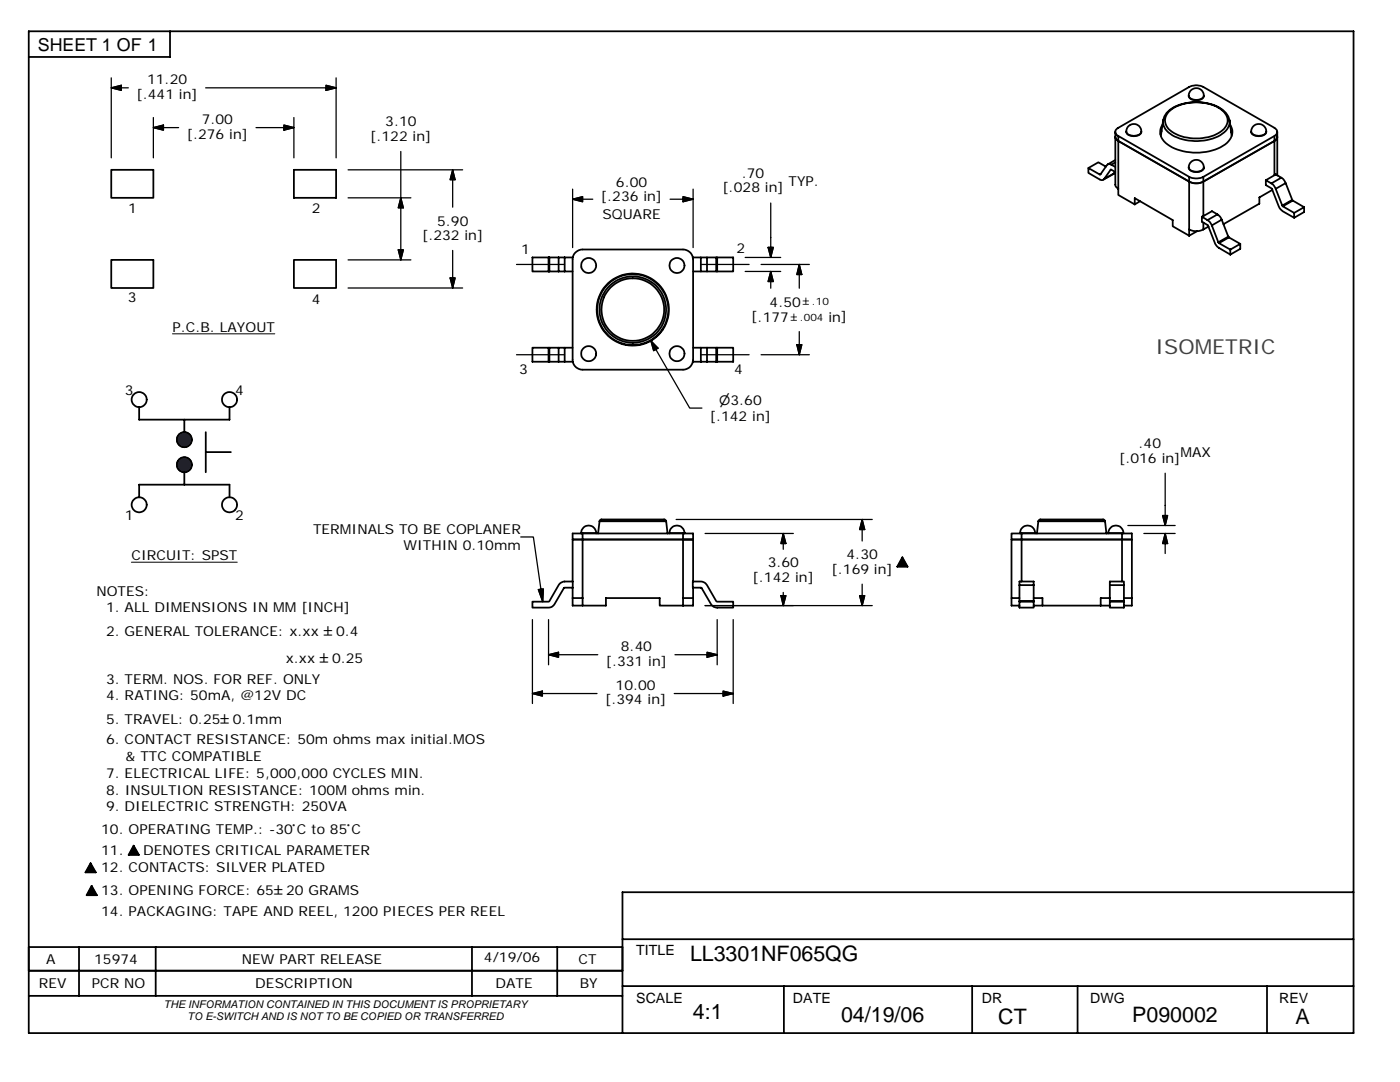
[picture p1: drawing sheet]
<svg xmlns="http://www.w3.org/2000/svg" width="279mm" height="216mm" viewBox="0 0 279 216" stroke-linecap="round" stroke-linejoin="round" font-family="sans-serif">
<g fill="none" stroke="#000" stroke-width=".36">
<path d="M5.7 6.2h264.4v199.9h-264.4zM33.9 6.2v5.2h-28.2M237.2 19.1a1.84 1.84 0 0 0 2.8 .5l.2-.5M237.2 19.1a1.5 1.5 0 0 1 1.5-1.5 1.5 1.5 0 0 1 1.5 1.5M237.2 19.1a1.62 1.62 0 0 0 2.4 .8l.5-.4 .1-.4M22.2 33.9h8.4v5.6h-8.4zM58.7 33.9h8.4v5.6h-8.4zM217.2 33.5l2.3 1.3 .2-.1M220.7 33.3l-1.5-.9-2 1.1v1l2.5 1.4h.4l.2-.2M221.7 33.9l-1.4 1.8 2-1.1-2.1 1.3M221.7 33.9l.9 .4M221.7 33.8v.1"/>
<path d="M221.8 32.9l.8 .4M222.5 34.3l-.2 .3M222.6 27.3l.1 .4 .5 .4 14.1 8.1M222.6 26.3v10.6l.1 .3 .5 .5M222.6 32.4l-.8 .5-.4-.2-.4 .2-1.4 1.9h-.1M222.6 31.9l-1.5 .9M223.2 27.1a.85 .85 0 0 1-.6-.8 .85 .85 0 0 1 .6-.8l14.1-8.1a3.1 3.1 0 0 1 2.9 0l14.1 8.1a.88 .88 0 0 1 .6 .8 .88 .88 0 0 1-.6 .8v1l.5-.4 .1-.4-.1 .4-.5 .4M223.2 37.7v1.2l3.3 1.9M223.2 27.1v10.6M223.2 27.1l14.1 8.2M224.8 26.2a1.71 1.71 0 0 0 2.3 .7l.4-.2 .3-.5M224.8 26.2a1.5 1.5 0 0 1 1.5-1.5 1.5 1.5 0 0 1 1.5 1.5"/>
<path d="M224.8 26.2a1.69 1.69 0 0 0 2.6 .7l.3-.3 .1-.4M231.8 26.1l-.2 .7M232 24.8a2.93 2.93 0 0 0 1.4 4.3 10.7 10.7 0 0 0 11.5-.6 2.73 2.73 0 0 0 .6-3.7M232.1 24a3.1 3.1 0 0 0 1.9 3 10 10 0 0 0 10.3-.6l.6-.6 .4-.7 .1-1.1M232.1 24a4.9 4.9 0 0 1 4.3-3.4 9.7 9.7 0 0 1 7.6 1.3l1.1 1.3 .3 .8M232.1 24l-.4 3.1M233.2 22.3a9 9 0 0 1 9-1.3 3.5 3.5 0 0 1 2.8 3.4 5 5 0 0 1-4.5 3.1 8 8 0 0 1-7.5-2.1 2.31 2.31 0 0 1 .2-3.1zM237.2 33.4a1.66 1.66 0 0 0 2.4 .7l.5-.4 .1-.3M237.2 33.4a1.5 1.5 0 0 1 1.5-1.5 1.5 1.5 0 0 1 1.5 1.5M237.2 33.4a1.11 1.11 0 0 0 1.3 .9 1.36 1.36 0 0 0 1.7-.9M237.3 36.2a3.1 3.1 0 0 0 2.9 0M237.3 36.2v9.6a3.1 3.1 0 0 0 2.9 0"/>
<path d="M237.3 35.3a3.3 3.3 0 0 0 2.9 0v.9a3.1 3.1 0 0 1-2.9 0zM240.2 36.2v6.9M245.4 24l.4 3.1M245.7 26.1l.2 .7M249.7 26.2a1.74 1.74 0 0 0 2.6 .7l.3-.3 .1-.4M249.7 26.2a1.5 1.5 0 0 1 1.5-1.5 1.5 1.5 0 0 1 1.5 1.5M249.7 26.2a1.62 1.62 0 0 0 2.4 .8l.5-.4 .1-.4M252.6 36l1.1 .6 2-1.1 .4 .2 .5 .8M253.7 36.6l.4 .3 .5 .8 2-1.2 1.3 3.4M253.9 37.9l-2.6 1.5v1.2l-7.1 4.1M254.3 35l.3-.2 1.1 .7M254.3 35l-1.7 1v.9l1.2 .7 1.7 4.1 .5 .5 2.3 1.3"/>
<path d="M254.3 28.1v6.9M254.3 28.1l-14.1 8.1M254.3 27.1l-14.1 8.2M254.6 37.7l1.3 3.3 2-1.1 .1 .1M254.9 26.3v8.7M22.2 51.9h8.4v5.6h-8.4zM58.7 51.9h8.4v5.6h-8.4zM109.5 51.4v2.8M109.5 54.2h4.8M109.6 51.4v2.8M111.5 51.4v2.8M112.7 51.4v2.8"/>
<path d="M114.3 51.4h-8v2.8h3.2M114.7 50.5l.9-.6 .7-.1h20a2.04 2.04 0 0 1 2 2v20a2.01 2.01 0 0 1-2 2h-20a1.97 1.97 0 0 1-2-2v-20l.1-.7zM138.3 51.4h1.6M141.1 51.4h-1.2v2.8h-1.6M142.9 54.2h.2v-2.8h3.2v2.8h-3.2M142.9 51.4h-1.8v2.8h-1.2M143.1 51.4h-.2v2.8h-1.8M226.5 40.8v-1.3l7.5 4.4v1.2l3.3 1.9M227.5 40.2l-1 .6M237.3 45.8v1.2M238.9 46.1l-1.6 .9M239.9 43.2v1l1.2 .8 1.7 4 2.7 1.8"/>
<path d="M239.9 43.2l1.1 .7M240.2 43.1l-.3 .1M240.2 44.4v1.4M241 43.9l.5 .4 .4 .7M241.2 45.2l-1 .6M241.9 45l1.2 3.3M243 42.8l.5 .4 .3 .6M243 42.8l-1.1-.7-1.7 1M243 42.8l-2 1.1M243.1 48.3l.2 .2M243.3 48.5l2.2 1.3M243.8 43.8l1.3 3.4"/>
<path d="M243.8 43.8l-1.9 1.2M245.1 47.2l.2 .2M245.1 47.2l-2 1.1M245.3 47.4l2.2 1.3M245.3 47.4l-2 1.1M245.5 49.8v1M247.5 48.7v1l-2 1.1M247.5 48.7l-2 1.1M255.9 41l.1 .2 2-1.2 2.3 1.3M256 41.2l2.3 1.3 2-1.2v1l-2 1.2v-1M109.5 69.4h-3.2v2.8h3.2v-2.8h.1M111.5 69.4h-1.9v2.8h-.1"/>
<path d="M112.7 69.4h-1.2v2.8h-1.9M112.7 72.2h1.6M114.3 69.4h-1.6v2.8h-1.2M138.3 69.4h4.8M139.9 69.4v2.8M141.1 69.4v2.8M142.9 69.4v2.8M143.1 69.4h3.2v2.8h-8M143.1 69.4v2.8M27.8 81.2v2.5h18v-2.5M27.8 99.2v-2.5h18v2.5M36.8 83.7v2.5"/>
<path d="M36.8 94.2v2.5M41.1 86.2v8M41.1 90.2h5M114.3 116v-8.3h24v8.3M114.3 117.3v3.5h2M114.3 119.3h2M116 106.4a1.49 1.49 0 0 1 1.5-1.5 1.49 1.49 0 0 1 1.5 1.5M116 106.4h3M116 106.4h.1M116.3 119.3v1.5h4.6v-1.5h10.8v1.5h4.6M116.3 106.4v12.9M119 106.4h.1"/>
<path d="M119.7 104l.3-.3h12.5l.4 .3M119.7 104h13.2M119.7 104l-.3 2.4M132.9 104l.3 2.4M133.6 106.4a1.5 1.5 0 0 1 1.5-1.5 1.5 1.5 0 0 1 1.5 1.5M133.6 106.4h3M133.6 106.4h.1M136.3 107.7v11.6h2M136.3 106.4h2v1.3h-2zM136.3 106.4h-22v1.3h2M136.3 119.3v1.5M136.6 106.4h.1"/>
<path d="M138.3 116l1.8 .1 .5 .1 .5 .6 1.8 3.2 .2 .1h3.2v1.1h-3.2l-.7-.1-.5-.5-1.9-3.3h-1.7zM138.3 117.3v3.5h-2M180.1 111.2l1 1.9h-2zM201.9 106.4h2v1.3h-2zM201.9 119.3v1.5h1.6M203.5 119.3h-1.6v-11.6h24v13.1h-1.6M203.5 116h2.8v5.2h-2.8zM203.5 120h2.8M203.5 116.8h2.8M203.6 106.4a1.51 1.51 0 0 1 1.5-1.5 1.51 1.51 0 0 1 1.5 1.5M203.6 106.4h3M203.6 106.4h.1"/>
<path d="M203.9 106.4h20M203.9 107.7v8.3M206.3 119.3h1.7v1.5h11.7M206.6 106.4h.1M207.2 104l.4-.3h12.6l.3 .3M207.2 104h13.3M207.2 104l-.3 2.4M220.5 104l.3 2.4M221.2 106.4a1.5 1.5 0 0 1 1.5-1.5 1.5 1.5 0 0 1 1.5 1.5M221.2 106.4h3M221.2 106.4h.1M221.5 120v.1h2.8v1.1h-2.8v-1.1"/>
<path d="M221.5 116.8v3.2h2.8v.1M221.5 119.3h-1.8v1.5M223.9 106.4h2v1.3h-2zM223.9 107.7v8.3M224.2 106.4h.1M224.3 116.8v-.8h-2.8v.8h2.8v3.2M224.3 119.3h1.6M106.3 120.1l3.3-.1 2.2-3.6 .6-.3 1.9-.1v1.3h-1.7l-1.9 3.3-.5 .5-.7 .1h-3.2zM203.5 120.1h2.8M206.3 120.8h1.7M219.7 120.8h1.8M18.1 172.3l1 1.8h-2z"/>
<path d="M18.3 176.8l1 1.8h-2zM26.7 168.7l1 1.9h-2zM270.1 178h-145.9v28.1M5.7 198.7h118.5M15.8 189v9.7M31.1 189v9.7M94.2 189v9.7M111.2 189v9.7M124.2 189h-118.5v4.7h118.5h-118.5M124.2 187.4h145.9M124.2 196.8h145.9M156.4 196.8v9.3"/>
<path d="M194 196.8v9.3M215.1 196.8v9.3M252.9 196.8v9.3"/>
<circle cx="117.5" cy="53" r="1.5"/>
<circle cx="135.1" cy="53" r="1.5"/>
<circle cx="27.8" cy="79.7" r="1.5"/>
<circle cx="45.8" cy="79.7" r="1.5"/>
<circle cx="117.5" cy="70.6" r="1.5"/>
<circle cx="126.3" cy="61.8" r="7.2"/>
<circle cx="126.3" cy="61.8" r="6.2"/>
<circle cx="126.3" cy="61.8" r="7.1"/>
<circle cx="126.3" cy="61.8" r="6.6"/>
<circle cx="135.1" cy="70.6" r="1.5"/>
<circle cx="36.8" cy="87.7" r="1.5"/>
<circle cx="36.8" cy="92.7" r="1.5"/>
<circle cx="27.8" cy="100.7" r="1.5"/>
<circle cx="45.8" cy="100.7" r="1.51"/>
</g>
<path d="M180.1 111.2l1 1.9h-2zM18.1 172.3l1 1.8h-2zM18.3 176.8l1 1.8h-2zM26.7 168.7l1 1.9h-2z" fill="#000" stroke="#000" stroke-width=".2"/>
<g fill="#1e1e47" stroke="#1e1e47" stroke-width=".2">
<path d="M35.3 87.6h3v.1z"/>
<path d="M35.3 87.6l3 .1h-3z"/>
<path d="M35.3 87.7h3v.2z"/>
<path d="M35.3 87.7l3 .2h-3z"/>
<path d="M35.3 87.9h3l-3 .1z"/>
<path d="M35.3 87.3l2.9 .1 .1 .2z"/>
<path d="M35.3 87.3l3 .3-3-.2z"/>
<path d="M35.3 87.4l3 .2h-3z"/>
<path d="M35.3 87.3h2.9v.1z"/>
<path d="M35.3 87.3l2.9-.2v.2z"/>
<path d="M35.4 87.1h2.8l-2.9 .2z"/>
<path d="M35.5 87l2.7 .1h-2.8z"/>
<path d="M35.5 87h2.6l.1 .1z"/>
<path d="M35.6 86.8l2.5 .2h-2.6z"/>
<path d="M35.6 86.8h2.4l.1 .2z"/>
<path d="M35.6 86.8l.1-.1 2.3 .1z"/>
<path d="M35.8 86.6l2.2 .2-2.3-.1z"/>
<path d="M35.8 86.6l2.2 .2z"/>
<path d="M35.8 86.6h2l.1 .1z"/>
<path d="M35.8 86.6l.1-.1 1.9 .1z"/>
<path d="M35.9 86.5l1.9 .1z"/>
<path d="M35.9 86.5h1.8z"/>
<path d="M36.3 86.3l1.2 .1z"/>
<path d="M36.2 86.4h1.3z"/>
<path d="M36 86.4h1.5z"/>
<path d="M36.3 86.3l1.1 .1z"/>
<path d="M36.3 86.3h1z"/>
<path d="M36.5 86.3h.8z"/>
<path d="M36.6 86.2l.7 .1z"/>
<path d="M36.8 86.2l.5 .1z"/>
<path d="M37 86.2l.3 .1z"/>
<path d="M35.9 86.5l1.6-.1z"/>
<path d="M35.3 88l2.9 .3-2.9-.1z"/>
<path d="M35.3 88l2.9 .2v.1z"/>
<path d="M35.3 88h2.9v.2z"/>
<path d="M35.3 88.2l2.9 .1h-2.8z"/>
<path d="M35.4 88.3h2.8l-.1 .2z"/>
<path d="M35.4 88.3l2.7 .2h-2.6z"/>
<path d="M35.5 88.5h2.6l-.1 .1z"/>
<path d="M35.5 88.5l2.5 .1h-2.4z"/>
<path d="M35.6 88.6h2.4l-.1 .2z"/>
<path d="M35.6 88.6l2.3 .2-.1 .1z"/>
<path d="M35.6 88.6l2.2 .3-2.1-.1z"/>
<path d="M35.7 88.8l2.1 .1h-2z"/>
<path d="M35.8 88.9l1.7 .1z"/>
<path d="M35.8 88.9h1.9z"/>
<path d="M35.8 88.9h2z"/>
<path d="M35.9 88.9l1.6 .1z"/>
<path d="M36 89h1.5z"/>
<path d="M36 89l1.4 .1z"/>
<path d="M36 89l1.3 .2z"/>
<path d="M36.2 89.1l1.1 .1z"/>
<path d="M36.3 89.2h1z"/>
<path d="M36.5 89.2h.8z"/>
<path d="M36.5 89.2h.6z"/>
<path d="M36.5 89.2h.5z"/>
<path d="M36.5 89.2h.3z"/>
<path d="M35.3 88l3-.1-.1 .1z"/>
<path d="M35.3 92.6h3v.1z"/>
<path d="M35.3 92.6l3 .1h-3z"/>
<path d="M35.3 92.7h3v.2z"/>
<path d="M35.3 92.7l3 .2h-3z"/>
<path d="M35.3 92.9h3l-3 .1z"/>
<path d="M35.3 92.3l2.9 .1 .1 .2z"/>
<path d="M35.3 92.3l3 .3-3-.2z"/>
<path d="M35.3 92.4l3 .2h-3z"/>
<path d="M35.3 92.3h2.9v.1z"/>
<path d="M35.3 92.3l2.9-.2v.2z"/>
<path d="M35.4 92.1h2.8l-2.9 .2z"/>
<path d="M35.5 92l2.7 .1h-2.8z"/>
<path d="M35.5 92h2.6l.1 .1z"/>
<path d="M35.6 91.8l2.5 .2h-2.6z"/>
<path d="M35.6 91.8h2.4l.1 .2z"/>
<path d="M35.7 91.7l2.3 .1h-2.4z"/>
<path d="M35.8 91.6l2.2 .2-2.3-.1z"/>
<path d="M35.8 91.6l2.1 .1 .1 .1z"/>
<path d="M35.8 91.6l2.1 .1z"/>
<path d="M35.8 91.6h2z"/>
<path d="M35.9 91.5l1.9 .1z"/>
<path d="M35.9 91.5h1.8z"/>
<path d="M36.3 91.3l1.2 .1z"/>
<path d="M36.2 91.4h1.3z"/>
<path d="M36 91.4h1.5z"/>
<path d="M36.3 91.3l1.1 .1z"/>
<path d="M36.3 91.3h1z"/>
<path d="M36.5 91.3h.8z"/>
<path d="M36.6 91.2l.7 .1z"/>
<path d="M36.8 91.2l.5 .1z"/>
<path d="M37 91.2l.3 .1z"/>
<path d="M35.9 91.5l1.6-.1z"/>
<path d="M35.3 93l2.9 .3-2.9-.1z"/>
<path d="M35.3 93l2.9 .2v.1z"/>
<path d="M35.3 93h2.9v.2z"/>
<path d="M35.3 93.2l2.9 .1h-2.8z"/>
<path d="M35.4 93.3h2.8l-.1 .2z"/>
<path d="M35.4 93.3l2.7 .2h-2.6z"/>
<path d="M35.5 93.5h2.6l-.1 .1z"/>
<path d="M35.5 93.5l2.5 .1h-2.4z"/>
<path d="M35.6 93.6h2.4l-.1 .1z"/>
<path d="M35.6 93.6l2.3 .1-.1 .2z"/>
<path d="M35.6 93.6l2.2 .3z"/>
<path d="M35.7 93.7l2.1 .2h-2z"/>
<path d="M35.8 93.9l1.7 .1z"/>
<path d="M35.8 93.9l1.9 .1z"/>
<path d="M35.8 93.9h2l-.1 .1z"/>
<path d="M35.9 94h1.6z"/>
<path d="M36 94h1.5z"/>
<path d="M36 94l1.4 .1z"/>
<path d="M36 94l1.3 .1z"/>
<path d="M36.2 94.1h1.1z"/>
<path d="M36.3 94.1h1z"/>
<path d="M36.5 94.2l.8-.1z"/>
<path d="M36.5 94.2h.6z"/>
<path d="M36.5 94.2h.5z"/>
<path d="M36.5 94.2h.3z"/>
<path d="M35.3 93l3-.1-.1 .1z"/>
</g>
<path d="M34.4 66.6h20.4M26.2 112.2h21.1" fill="none" stroke="#000" stroke-width=".2"/>
<g fill="none" stroke="#000" stroke-width=".25">
<path d="M22.2 17.5l2-.5v1zM22.2 17.5h3.4M22.2 15.5v16M41 17.5h26.1M65.1 17l2 .5-2 .5zM67.1 15.5v16M30.6 25.5l2-.5v1zM30.6 25.5h5M30.6 23.5v8M51.1 25.5h7.6M56.7 25l2 .5-2 .5zM58.7 23.5v8"/>
<path d="M69.5 33.9h22.8M69.5 39.5h12.5M80 39.5l.5 2h-1zM80 30.2v21.7M90.3 33.9l.5 2h-1zM90.3 33.9v7.4M114.3 39.8l2-.6v1.1zM114.3 39.8h4M114.3 37.7v11.7M133.7 39.8h4.6M136.3 39.2l2 .6-2 .5zM138.3 37.7v11.7"/>
<path d="M69.5 57.5h22.8M69.5 51.9h12.5M79.5 49.8h1l-.5 2.1zM89.8 55.5h1l-.5 2zM90.3 50v7.5M103.1 52.8h9.5M140 52.8h9.5M148.7 51.4h7.1M148.7 54.2h7.1M151.9 52.8h9.6M153.3 49.4h1l-.5 2zM153.8 54.2l.5 2h-1z"/>
<path d="M153.8 40.5v10.9M153.8 54.2v3.3M159.5 52.8l.5 2h-1zM159.5 52.8v4.7M103.1 70.8h9.5M129.9 68l1.4 1.5-.8 .5zM130.9 69.7l-1-1.7 7.7 13.4h2.5M140 70.8h9.5M151.9 70.8h9.6M159 68.8h1l-.5 2zM159.5 66.2v4.6M232.5 94.4v10.5"/>
<path d="M103.9 107.1h2.5l1.9 13M107.4 117.6l1-.1-.1 2.6zM134.9 103.7h39.2M140.7 106.4h17.6M155.9 118.9h.9l-.5 1.9zM156.3 106.4l.5 2.1h-.9zM156.3 106.4v3.2M156.3 118.2v2.6M171.6 118.9h1l-.5 1.9zM172.1 103.7l.5 2h-1zM172.1 103.7v4.2M172.1 116.6v4.2"/>
<path d="M225.1 104.9h9.4M228.3 106.4h6.2M232 102.9h1l-.5 2zM232.5 106.4l.5 2.1h-1zM232.5 106.4v4M106.3 138.4l1.9-.5v1zM106.3 138.4h12.8M106.3 123.6v16.8M109.5 130.6l2-.4v.9zM109.5 130.6h9.8M109.5 123.6v9.1M134.6 138.4h11.7"/>
<path d="M134.7 130.6h8.4M140.7 120.8h33.4M141.1 130.2l2 .4-2 .5zM143.1 123.6v9.1M144.3 137.9l2 .5-2 .5zM146.3 123.6v16.8"/>
</g>
<g fill="#000" stroke="#000" stroke-width=".25">
<path d="M22.2 17.5l2-.5v1zM65.1 17l2 .5-2 .5zM30.6 25.5l2-.5v1zM56.7 25l2 .5-2 .5zM90.3 33.9l.5 2h-1zM114.3 39.8l2-.6v1.1zM79.5 49.8h1l-.5 2.1zM80 39.5l.5 2h-1zM89.8 55.5h1l-.5 2zM136.3 39.2l2 .6-2 .5zM153.3 49.4h1l-.5 2zM153.8 54.2l.5 2h-1z"/>
<path d="M159.5 52.8l.5 2h-1zM129.9 68l1.4 1.5-.8 .5zM159 68.8h1l-.5 2zM107.4 117.6l1-.1-.1 2.6zM155.9 118.9h.9l-.5 1.9zM156.3 106.4l.5 2.1h-.9zM171.6 118.9h1l-.5 1.9zM172.1 103.7l.5 2h-1zM232 102.9h1l-.5 2zM232.5 106.4l.5 2.1h-1zM106.3 138.4l1.9-.5v1zM109.5 130.6l2-.4v.9z"/>
<path d="M141.1 130.2l2 .4-2 .5zM144.3 137.9l2 .5-2 .5z"/>
</g>
<g font-size="4.2">
<text x="137.7" y="191.8">LL3301NF065QG</text>
<text x="138.3" y="203.4">4:1</text>
<text x="167.9" y="203.8">04/19/06</text>
<text x="199.2" y="204.3">CT</text>
<text x="226" y="204">P090002</text>
<text x="258.6" y="204.4">A</text>
</g>
<text font-size="4.1" fill="#3f3f3f" x="230.6" y="70.6">ISOMETRIC</text>
<text font-size="3.5" x="7.6" y="10.2">SHEET 1 OF 1</text>
<g font-size="2.8">
<text x="127" y="190.6">TITLE</text>
<text x="127" y="200.2">SCALE</text>
<text x="158.2" y="200.2">DATE</text>
<text x="196" y="200.2">DR</text>
<text x="217.6" y="200.2">DWG</text>
<text x="255.3" y="200.2">REV</text>
</g>
<g font-size="2.7">
<text x="29.4" y="16.8">11.20</text>
<text x="27.2" y="19.7">[.441 in]</text>
<text x="37.3" y="27.7">[.276 in]</text>
<text x="40.3" y="24.8">7.00</text>
<text x="73.9" y="28.1">[.122 in]</text>
<text x="76.9" y="25.2">3.10</text>
<text x="148" y="35.5">.70</text>
<text x="119.9" y="40.2">[.236 in]</text>
<text x="122.9" y="37.3">6.00</text>
<text x="144.2" y="38.4">[.028 in]</text>
<text x="157.4" y="37.2">TYP.</text>
<text x="25.6" y="42.5">1</text>
<text x="62.3" y="42.5">2</text>
<text x="84.2" y="47.9">[.232 in]</text>
<text x="87.2" y="45">5.90</text>
<text x="120.2" y="43.8">SQUARE</text>
<text x="104" y="50.7">1</text>
<text x="147" y="50.5">2</text>
<text x="25.5" y="60.3">3</text>
<text x="62.2" y="60.6">4</text>
<text x="149.9" y="64.1">[.177</text>
<text x="153.6" y="61.2">4.50</text>
<text x="165.3" y="64.3">in]</text>
<text x="34.4" y="66.2">P.C.B. LAYOUT</text>
<text x="103.6" y="74.6">3</text>
<text x="146.5" y="74.6">4</text>
<text x="24.9" y="78.8">3</text>
<text x="46.9" y="78.8">4</text>
<text x="141.7" y="84.1">[.142 in]</text>
<text x="227.2" y="89.5">.40</text>
<text x="223.4" y="92.3">[.016 in]</text>
<text x="235.6" y="91.1">MAX</text>
<text x="24.9" y="103.8">1</text>
<text x="46.9" y="103.8">2</text>
<text x="62.5" y="106.5">TERMINALS TO BE COPLANER</text>
<text x="26.2" y="111.7">CIRCUIT: SPST</text>
<text x="80.5" y="109.8">WITHIN 0.10mm</text>
<text x="153.2" y="113.2">3.60</text>
<text x="169" y="111.5">4.30</text>
<text x="19.2" y="118.9">NOTES:</text>
<text x="150.2" y="116.1">[.142 in]</text>
<text x="165.9" y="114.4">[.169 in]</text>
<text x="21.2" y="122.2">1. ALL DIMENSIONS IN MM [INCH]</text>
<text x="21.2" y="126.9">2. GENERAL TOLERANCE: x.xx ±0.4</text>
<text x="123.9" y="130">8.40</text>
<text x="21.2" y="136.4">3. TERM. NOS. FOR REF. ONLY</text>
<text x="57" y="132.3">x.xx ±0.25</text>
<text x="120.9" y="132.8">[.331 in]</text>
<text x="122.9" y="137.7">10.00</text>
<text x="21.2" y="139.8">4. RATING: 50mA, @12V DC</text>
<text x="120.8" y="140.6">[.394 in]</text>
<text x="21.2" y="148.5">6. CONTACT RESISTANCE: 50m ohms max initial.MOS</text>
<text x="21.2" y="144.4">5. TRAVEL: 0.25±0.1mm</text>
<text x="21.2" y="155.2">7. ELECTRICAL LIFE: 5,000,000 CYCLES MIN.</text>
<text x="25" y="151.9">&amp; TTC COMPATIBLE</text>
<text x="21.2" y="158.6">8. INSULTION RESISTANCE: 100M ohms min.</text>
<text x="21.2" y="161.9">9. DIELECTRIC STRENGTH: 250VA</text>
<text x="20.2" y="166.5">10. OPERATING TEMP.: -30°C to 85°C</text>
<text x="20.2" y="170.6">11.</text>
<text x="20.2" y="174">12. CONTACTS: SILVER PLATED</text>
<text x="28.6" y="170.6">DENOTES CRITICAL PARAMETER</text>
<text x="20.2" y="178.6">13. OPENING FORCE: 65±20 GRAMS</text>
<text x="20.2" y="182.8">14. PACKAGING: TAPE AND REEL, 1200 PIECES PER REEL</text>
<text x="96.6" y="191.9">4/19/06</text>
<text x="7.7" y="197.1">REV</text>
<text x="9.2" y="192.3">A</text>
<text x="18.3" y="197.1">PCR NO</text>
<text x="18.8" y="192.3">15974</text>
<text x="48.3" y="192.3">NEW PART RELEASE</text>
<text x="50.9" y="197.1">DESCRIPTION</text>
<text x="98.9" y="197.1">DATE</text>
<text x="115.5" y="192.3">CT</text>
<text x="115.7" y="197.1">BY</text>
</g>
<text font-size="2.6" x="143.5" y="80.7">⌀3.60</text>
<g font-size="2.1">
<text x="32.7" y="201.1">THE INFORMATION CONTAINED IN THIS DOCUMENT IS PROPRIETARY</text>
<text x="37.4" y="203.5">TO E-SWITCH AND IS NOT TO BE COPIED OR TRANSFERRED</text>
</g>
<g font-size="1.9">
<text x="157.8" y="64.1">±.004</text>
<text x="160.2" y="60.9">±.10</text>
</g>
</svg>
